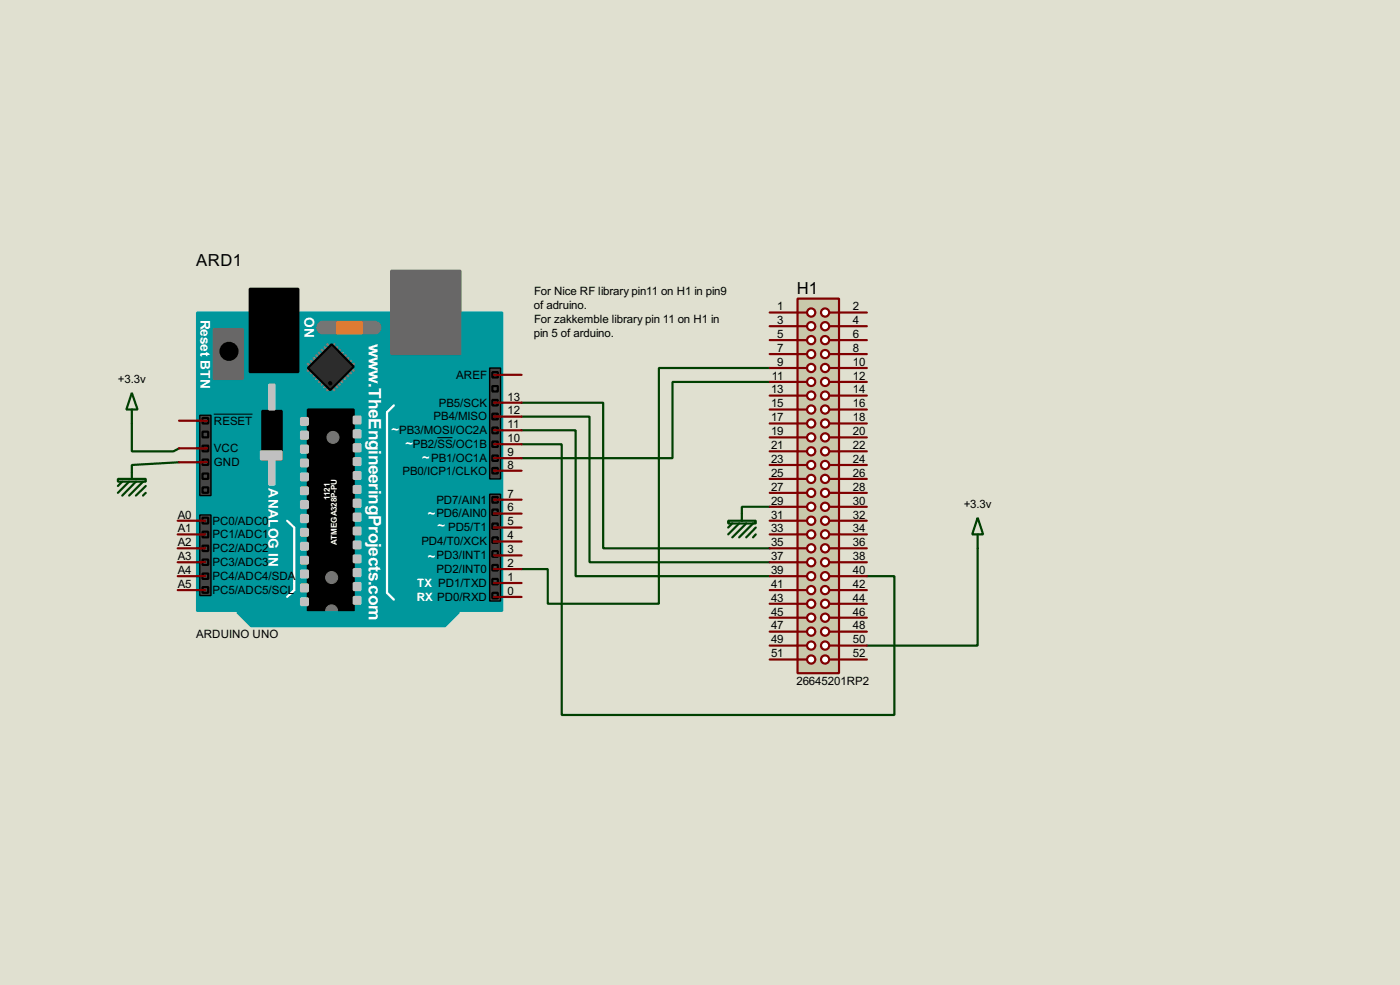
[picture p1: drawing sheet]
<svg xmlns="http://www.w3.org/2000/svg" width="256mm" height="180mm" viewBox="0 0 256 180" stroke-linecap="round" stroke-linejoin="round" font-family="sans-serif">
<path d="M0 0h256.5v180.3h-256.5z" fill="#e0e0d0"/>
<path d="M24.2 77.5v5.1h7.6l1-.5M95.6 73.7h14.9v26.7h30.5M95.6 76.3h12.4v26.6h33M95.6 78.8h9.9v26.7h35.5M141 67.4h-20.3v43.1h-20.3v-6.3h-4.8M141 69.9h-17.8v14h-27.6M32.8 84.6l-8.6 .5v1.3M95.6 81.3h7.3v49.6h61v-25.4h-5.1M141 92.8h-5.1v1.2M179.1 100.4v17.8h-20.3" fill="none" stroke="#004000" stroke-width=".4"/>
<path d="M36.1 57.2h55.9v54.6h-55.9z" fill="#00979c" stroke="#00979c" stroke-width=".4"/>
<g fill="#686767" stroke="#686767" stroke-width=".4">
<path d="M71.7 49.6h12.7v15.2h-12.7z"/>
<path d="M39.2 60.3h5.3v9.1h-5.3z"/>
</g>
<path d="M45.8 52.9h8.9v15.2h-8.9zM48.1 75.2h3.5v8.9h-3.5zM56.4 75h8.4v36.8h-8.4z" fill="#000" stroke="#000" stroke-width=".4"/>
<path d="M72.2 74.2l-1.3 1.3v33l1.3 1.3M52.6 95.3l1.3 1.3v11.4l-1.3 1.3" fill="none" stroke="#fff" stroke-width=".4"/>
<g fill="#c0c0c0" stroke="#c0c0c0" stroke-width=".4">
<path d="M64.8 76.3h1.3v1.2h-1.3z"/>
<path d="M64.8 78.8h1.3v1.3h-1.3z"/>
<path d="M64.8 81.3h1.3v1.3h-1.3z"/>
<path d="M64.8 83.9h1.3v1.2h-1.3z"/>
<path d="M64.8 86.4h1.3v1.3h-1.3z"/>
<path d="M64.8 89h1.3v1.2h-1.3z"/>
<path d="M64.8 91.5h1.3v1.3h-1.3z"/>
<path d="M64.8 94h1.3v1.3h-1.3z"/>
<path d="M64.8 96.6h1.3v1.2h-1.3z"/>
<path d="M64.8 99.1h1.3v1.3h-1.3z"/>
<path d="M64.8 101.7h1.3v1.2h-1.3z"/>
<path d="M64.8 104.2h1.3v1.3h-1.3z"/>
<path d="M64.8 106.7h1.3v1.3h-1.3z"/>
<path d="M64.8 109.3h1.3v1.2h-1.3z"/>
<path d="M55.2 76.5h1.2v1.3h-1.2z"/>
<path d="M55.2 79h1.2v1.3h-1.2z"/>
<path d="M55.2 81.6h1.2v1.3h-1.2z"/>
<path d="M55.2 84.1h1.2v1.3h-1.2z"/>
<path d="M55.2 86.7h1.2v1.2h-1.2z"/>
<path d="M55.2 89.2h1.2v1.3h-1.2z"/>
<path d="M55.2 91.7h1.2v1.3h-1.2z"/>
<path d="M55.2 94.3h1.2v1.3h-1.2z"/>
<path d="M55.2 96.8h1.2v1.3h-1.2z"/>
<path d="M55.2 99.4h1.2v1.2h-1.2z"/>
<path d="M55.2 101.9h1.2v1.3h-1.2z"/>
<path d="M55.2 104.4h1.2v1.3h-1.2z"/>
<path d="M55.2 107h1.2v1.3h-1.2z"/>
<path d="M55.2 109.5h1.2v1.3h-1.2z"/>
<path d="M47.8 82.6h3.8v1.5h-3.8z"/>
<path d="M49.3 70.4h1v4.6h-1z"/>
<path d="M49.3 84.1h1v4.6h-1z"/>
</g>
<circle cx="41.9" cy="64.3" r="1.55" fill="#000" stroke="#000" stroke-width=".4"/>
<path d="M59.2 60h9.4" fill="none" stroke="#757575" stroke-width="2.6"/>
<path d="M61.8 59h4.5v2h-4.5z" fill="#ff8000" stroke="#ff8000" stroke-width=".4"/>
<g fill="none" stroke="#808080" stroke-width=".45">
<path d="M56.4 66.6l.6 .5M57 66.1l.5 .5M57 67.4l-.6 .5M57.5 65.6l.5 .5M57.5 67.9l-.5 .5M58 65.1l.5 .5M58 68.4l-.5 .5M58.5 64.6l.5 .5M58.5 68.9l-.5 .5M59 64.1l.5 .5M59 69.4l-.5 .5M59.5 63.6l.5 .5"/>
<path d="M59.5 69.9l-.5 .5M60 63l.5 .6M60 70.4l-.5 .5M60.5 70.9l-.5 .5M60.8 70.9l.5 .5M61.3 70.4l.5 .5M61.3 63l-.5 .6M61.8 69.9l.5 .5M61.8 63.6l-.5 .5M62.3 69.4l.5 .5M62.3 64.1l-.5 .5M62.8 68.9l.5 .5"/>
<path d="M62.8 64.6l-.5 .5M63.3 68.4l.5 .5M63.3 65.1l-.5 .5M63.8 67.9l.5 .5M63.8 65.6l-.5 .5M64.3 67.4l.5 .5M64.3 66.1l-.5 .5M64.8 66.6l-.5 .5"/>
</g>
<path d="M60.8 63l4 4.1-4.3 4.3-4.1-4z" fill-rule="evenodd" fill="#2c2c2c" stroke="#000" stroke-width=".4"/>
<circle cx="60.5" cy="70.2" r=".3" fill="#000" stroke="#000" stroke-width=".18"/>
<path d="M89.7 67.4h2v20.3h-2z" fill="#464646" stroke="#000" stroke-width=".25"/>
<circle cx="60.7" cy="105.7" r="1.1" fill="#757575" stroke="#757575" stroke-width=".18"/>
<g fill="#464646" stroke="#000" stroke-width=".4">
<path d="M90.2 68.1h1v1h-1z"/>
<path d="M90.2 73.2h1v1h-1z"/>
<path d="M90.2 75.7h1v1.1h-1z"/>
<path d="M90.2 78.3h1v1h-1z"/>
<path d="M90.2 80.8h1v1h-1z"/>
<path d="M90.2 83.4h1v1h-1z"/>
<path d="M90.2 70.7h1v1h-1z"/>
<path d="M90.2 85.7h1v1h-1z"/>
</g>
<g fill="#757575" stroke="#757575" stroke-width=".18">
<circle cx="61" cy="80.1" r="1.1"/>
<circle cx="60.7" cy="111.8" r="1.1"/>
</g>
<path d="M43.5 112.1h40.6l-2.5 2.5h-35.6z" fill-rule="evenodd" fill="#00979c" stroke="#00979c" stroke-width=".4"/>
<g fill="#464646" stroke="#000" stroke-width=".25">
<path d="M36.6 76h2.1v14.7h-2.1z"/>
<path d="M89.7 90.5h2v19.5h-2z"/>
<path d="M36.6 94.3h2.1v14.7h-2.1z"/>
</g>
<g fill="#464646" stroke="#000" stroke-width=".4">
<path d="M37.1 79h1.1v1.1h-1.1z"/>
<path d="M37.1 84.1h1.1v1h-1.1z"/>
<path d="M37.1 89.2h1.1v1h-1.1z"/>
<path d="M37.1 86.7h1.1v1h-1.1z"/>
<path d="M37.1 81.6h1.1v1h-1.1z"/>
<path d="M37.1 76.5h1.1v1h-1.1z"/>
<path d="M90.2 91h1v1h-1z"/>
<path d="M90.2 93.3h1v1h-1z"/>
<path d="M90.2 95.8h1v1h-1z"/>
<path d="M90.2 98.4h1v1h-1z"/>
<path d="M90.2 100.9h1v1h-1z"/>
<path d="M90.2 103.4h1v1h-1z"/>
<path d="M90.2 106h1v1h-1z"/>
<path d="M90.2 108.5h1v1h-1z"/>
<path d="M37.1 94.8h1.1v1h-1.1z"/>
<path d="M37.1 97.3h1.1v1.1h-1.1z"/>
<path d="M37.1 99.9h1.1v1h-1.1z"/>
<path d="M37.1 102.4h1.1v1h-1.1z"/>
<path d="M37.1 105h1.1v1h-1.1z"/>
<path d="M37.1 107.5h1.1v1h-1.1z"/>
</g>
<g fill="none" stroke="#800000" stroke-width=".4">
<path d="M32.8 77h5.1M90.5 78.8h5.1M90.5 76.3h5.1M90.5 73.7h5.1M90.5 68.6h5.1M32.6 97.8h5M32.6 95.3h5M32.8 82.1h5.1M32.8 84.6h5.1M90.5 99.1h5.1M90.5 96.6h5.1M90.5 94h5.1"/>
<path d="M90.5 91.5h5.1M90.5 86.2h5.1M90.5 83.9h5.1M90.5 81.3h5.1M32.6 108h5M32.6 105.5h5M32.6 102.9h5M32.6 100.4h5M90.5 109.3h5.1M90.5 106.7h5.1M90.5 104.2h5.1M90.5 101.7h5.1"/>
</g>
<path d="M39.2 75.8h7.1M80.1 80.1h2.8" fill="none" stroke="#000" stroke-width=".18"/>
<path d="M146.1 54.7h7.6v68.5h-7.6z" fill="#c8c8aa" stroke="#800000" stroke-width=".4"/>
<path d="M146.1 57.2h1.8" fill="none" stroke="#800000" stroke-width=".4"/>
<circle cx="148.6" cy="57.2" r=".75" fill="#feffff" stroke="#800000" stroke-width=".4"/>
<path d="M146.1 59.7h1.8" fill="none" stroke="#800000" stroke-width=".4"/>
<circle cx="148.6" cy="59.7" r=".75" fill="#feffff" stroke="#800000" stroke-width=".4"/>
<path d="M146.1 62.3h1.8" fill="none" stroke="#800000" stroke-width=".4"/>
<circle cx="148.6" cy="62.3" r=".75" fill="#feffff" stroke="#800000" stroke-width=".4"/>
<path d="M146.1 64.8h1.8" fill="none" stroke="#800000" stroke-width=".4"/>
<circle cx="148.6" cy="64.8" r=".75" fill="#feffff" stroke="#800000" stroke-width=".4"/>
<path d="M151.9 57.2h1.8" fill="none" stroke="#800000" stroke-width=".4"/>
<circle cx="151.1" cy="57.2" r=".75" fill="#feffff" stroke="#800000" stroke-width=".4"/>
<path d="M151.9 59.7h1.8" fill="none" stroke="#800000" stroke-width=".4"/>
<circle cx="151.1" cy="59.7" r=".75" fill="#feffff" stroke="#800000" stroke-width=".4"/>
<path d="M151.9 62.3h1.8" fill="none" stroke="#800000" stroke-width=".4"/>
<circle cx="151.1" cy="62.3" r=".75" fill="#feffff" stroke="#800000" stroke-width=".4"/>
<path d="M151.9 64.8h1.8" fill="none" stroke="#800000" stroke-width=".4"/>
<circle cx="151.1" cy="64.8" r=".75" fill="#feffff" stroke="#800000" stroke-width=".4"/>
<path d="M146.1 67.4h1.8" fill="none" stroke="#800000" stroke-width=".4"/>
<circle cx="148.6" cy="67.4" r=".75" fill="#feffff" stroke="#800000" stroke-width=".4"/>
<path d="M151.9 67.4h1.8" fill="none" stroke="#800000" stroke-width=".4"/>
<circle cx="151.1" cy="67.4" r=".75" fill="#feffff" stroke="#800000" stroke-width=".4"/>
<path d="M146.1 69.9h1.8" fill="none" stroke="#800000" stroke-width=".4"/>
<circle cx="148.6" cy="69.9" r=".75" fill="#feffff" stroke="#800000" stroke-width=".4"/>
<path d="M151.9 69.9h1.8" fill="none" stroke="#800000" stroke-width=".4"/>
<circle cx="151.1" cy="69.9" r=".75" fill="#feffff" stroke="#800000" stroke-width=".4"/>
<path d="M146.1 72.4h1.8" fill="none" stroke="#800000" stroke-width=".4"/>
<circle cx="148.6" cy="72.4" r=".75" fill="#feffff" stroke="#800000" stroke-width=".4"/>
<path d="M151.9 72.4h1.8" fill="none" stroke="#800000" stroke-width=".4"/>
<circle cx="151.1" cy="72.4" r=".75" fill="#feffff" stroke="#800000" stroke-width=".4"/>
<path d="M146.1 75h1.8" fill="none" stroke="#800000" stroke-width=".4"/>
<circle cx="148.6" cy="75" r=".75" fill="#feffff" stroke="#800000" stroke-width=".4"/>
<path d="M151.9 75h1.8" fill="none" stroke="#800000" stroke-width=".4"/>
<circle cx="151.1" cy="75" r=".75" fill="#feffff" stroke="#800000" stroke-width=".4"/>
<path d="M146.1 77.5h1.8" fill="none" stroke="#800000" stroke-width=".4"/>
<circle cx="148.6" cy="77.5" r=".75" fill="#feffff" stroke="#800000" stroke-width=".4"/>
<path d="M146.1 80.1h1.8" fill="none" stroke="#800000" stroke-width=".4"/>
<circle cx="148.6" cy="80.1" r=".75" fill="#feffff" stroke="#800000" stroke-width=".4"/>
<path d="M146.1 82.6h1.8" fill="none" stroke="#800000" stroke-width=".4"/>
<circle cx="148.6" cy="82.6" r=".75" fill="#feffff" stroke="#800000" stroke-width=".4"/>
<path d="M151.9 77.5h1.8" fill="none" stroke="#800000" stroke-width=".4"/>
<circle cx="151.1" cy="77.5" r=".75" fill="#feffff" stroke="#800000" stroke-width=".4"/>
<path d="M151.9 80.1h1.8" fill="none" stroke="#800000" stroke-width=".4"/>
<circle cx="151.1" cy="80.1" r=".75" fill="#feffff" stroke="#800000" stroke-width=".4"/>
<path d="M151.9 82.6h1.8" fill="none" stroke="#800000" stroke-width=".4"/>
<circle cx="151.1" cy="82.6" r=".75" fill="#feffff" stroke="#800000" stroke-width=".4"/>
<path d="M146.1 85.1h1.8" fill="none" stroke="#800000" stroke-width=".4"/>
<circle cx="148.6" cy="85.1" r=".75" fill="#feffff" stroke="#800000" stroke-width=".4"/>
<path d="M151.9 85.1h1.8" fill="none" stroke="#800000" stroke-width=".4"/>
<circle cx="151.1" cy="85.1" r=".75" fill="#feffff" stroke="#800000" stroke-width=".4"/>
<path d="M146.1 87.7h1.8" fill="none" stroke="#800000" stroke-width=".4"/>
<circle cx="148.6" cy="87.7" r=".75" fill="#feffff" stroke="#800000" stroke-width=".4"/>
<path d="M151.9 87.7h1.8" fill="none" stroke="#800000" stroke-width=".4"/>
<circle cx="151.1" cy="87.7" r=".75" fill="#feffff" stroke="#800000" stroke-width=".4"/>
<path d="M146.1 90.2h1.8" fill="none" stroke="#800000" stroke-width=".4"/>
<circle cx="148.6" cy="90.2" r=".75" fill="#feffff" stroke="#800000" stroke-width=".4"/>
<path d="M146.1 92.8h1.8" fill="none" stroke="#800000" stroke-width=".4"/>
<circle cx="148.6" cy="92.8" r=".75" fill="#feffff" stroke="#800000" stroke-width=".4"/>
<path d="M151.9 90.2h1.8" fill="none" stroke="#800000" stroke-width=".4"/>
<circle cx="151.1" cy="90.2" r=".75" fill="#feffff" stroke="#800000" stroke-width=".4"/>
<path d="M151.9 92.8h1.8" fill="none" stroke="#800000" stroke-width=".4"/>
<circle cx="151.1" cy="92.8" r=".75" fill="#feffff" stroke="#800000" stroke-width=".4"/>
<path d="M146.1 95.3h1.8" fill="none" stroke="#800000" stroke-width=".4"/>
<circle cx="148.6" cy="95.3" r=".75" fill="#feffff" stroke="#800000" stroke-width=".4"/>
<path d="M146.1 97.8h1.8" fill="none" stroke="#800000" stroke-width=".4"/>
<circle cx="148.6" cy="97.8" r=".75" fill="#feffff" stroke="#800000" stroke-width=".4"/>
<path d="M146.1 100.4h1.8" fill="none" stroke="#800000" stroke-width=".4"/>
<circle cx="148.6" cy="100.4" r=".75" fill="#feffff" stroke="#800000" stroke-width=".4"/>
<path d="M151.9 95.3h1.8" fill="none" stroke="#800000" stroke-width=".4"/>
<circle cx="151.1" cy="95.3" r=".75" fill="#feffff" stroke="#800000" stroke-width=".4"/>
<path d="M151.9 97.8h1.8" fill="none" stroke="#800000" stroke-width=".4"/>
<circle cx="151.1" cy="97.8" r=".75" fill="#feffff" stroke="#800000" stroke-width=".4"/>
<path d="M151.9 100.4h1.8" fill="none" stroke="#800000" stroke-width=".4"/>
<circle cx="151.1" cy="100.4" r=".75" fill="#feffff" stroke="#800000" stroke-width=".4"/>
<path d="M146.1 102.9h1.8" fill="none" stroke="#800000" stroke-width=".4"/>
<circle cx="148.6" cy="102.9" r=".75" fill="#feffff" stroke="#800000" stroke-width=".4"/>
<path d="M151.9 102.9h1.8" fill="none" stroke="#800000" stroke-width=".4"/>
<circle cx="151.1" cy="102.9" r=".75" fill="#feffff" stroke="#800000" stroke-width=".4"/>
<path d="M146.1 105.5h1.8" fill="none" stroke="#800000" stroke-width=".4"/>
<circle cx="148.6" cy="105.5" r=".75" fill="#feffff" stroke="#800000" stroke-width=".4"/>
<path d="M151.9 105.5h1.8" fill="none" stroke="#800000" stroke-width=".4"/>
<circle cx="151.1" cy="105.5" r=".75" fill="#feffff" stroke="#800000" stroke-width=".4"/>
<path d="M146.1 108h1.8" fill="none" stroke="#800000" stroke-width=".4"/>
<circle cx="148.6" cy="108" r=".75" fill="#feffff" stroke="#800000" stroke-width=".4"/>
<path d="M151.9 108h1.8" fill="none" stroke="#800000" stroke-width=".4"/>
<circle cx="151.1" cy="108" r=".75" fill="#feffff" stroke="#800000" stroke-width=".4"/>
<path d="M146.1 110.5h1.8" fill="none" stroke="#800000" stroke-width=".4"/>
<circle cx="148.6" cy="110.5" r=".75" fill="#feffff" stroke="#800000" stroke-width=".4"/>
<path d="M151.9 110.5h1.8" fill="none" stroke="#800000" stroke-width=".4"/>
<circle cx="151.1" cy="110.5" r=".75" fill="#feffff" stroke="#800000" stroke-width=".4"/>
<path d="M146.1 113.1h1.8" fill="none" stroke="#800000" stroke-width=".4"/>
<circle cx="148.6" cy="113.1" r=".75" fill="#feffff" stroke="#800000" stroke-width=".4"/>
<path d="M146.1 115.6h1.8" fill="none" stroke="#800000" stroke-width=".4"/>
<circle cx="148.6" cy="115.6" r=".75" fill="#feffff" stroke="#800000" stroke-width=".4"/>
<path d="M146.1 118.2h1.8" fill="none" stroke="#800000" stroke-width=".4"/>
<circle cx="148.6" cy="118.2" r=".75" fill="#feffff" stroke="#800000" stroke-width=".4"/>
<path d="M151.9 113.1h1.8" fill="none" stroke="#800000" stroke-width=".4"/>
<circle cx="151.1" cy="113.1" r=".75" fill="#feffff" stroke="#800000" stroke-width=".4"/>
<path d="M151.9 115.6h1.8" fill="none" stroke="#800000" stroke-width=".4"/>
<circle cx="151.1" cy="115.6" r=".75" fill="#feffff" stroke="#800000" stroke-width=".4"/>
<path d="M151.9 118.2h1.8" fill="none" stroke="#800000" stroke-width=".4"/>
<circle cx="151.1" cy="118.2" r=".75" fill="#feffff" stroke="#800000" stroke-width=".4"/>
<path d="M146.1 120.7h1.8" fill="none" stroke="#800000" stroke-width=".4"/>
<circle cx="148.6" cy="120.7" r=".75" fill="#feffff" stroke="#800000" stroke-width=".4"/>
<path d="M151.9 120.7h1.8" fill="none" stroke="#800000" stroke-width=".4"/>
<circle cx="151.1" cy="120.7" r=".75" fill="#feffff" stroke="#800000" stroke-width=".4"/>
<g fill="none" stroke="#800000" stroke-width=".4">
<path d="M141 57.2h5.1M141 59.7h5.1M153.7 57.2h5.1M153.7 59.7h5.1M141 62.3h5.1M141 64.8h5.1M141 67.4h5.1M141 69.9h5.1M141 72.4h5.1M141 75h5.1M141 77.5h5.1M153.7 62.3h5.1"/>
<path d="M153.7 64.8h5.1M153.7 67.4h5.1M153.7 69.9h5.1M153.7 72.4h5.1M153.7 75h5.1M153.7 77.5h5.1M141 80.1h5.1M141 82.6h5.1M141 85.1h5.1M141 87.7h5.1M141 90.2h5.1M141 92.8h5.1"/>
<path d="M141 95.3h5.1M141 97.8h5.1M153.7 80.1h5.1M153.7 82.6h5.1M153.7 85.1h5.1M153.7 87.7h5.1M153.7 90.2h5.1M153.7 92.8h5.1M153.7 95.3h5.1M153.7 97.8h5.1M141 100.4h5.1M141 102.9h5.1"/>
<path d="M141 105.5h5.1M141 108h5.1M141 110.5h5.1M141 113.1h5.1M141 115.6h5.1M141 118.2h5.1M153.7 100.4h5.1M153.7 102.9h5.1M153.7 105.5h5.1M153.7 108h5.1M153.7 110.5h5.1M153.7 113.1h5.1"/>
<path d="M153.7 115.6h5.1M153.7 118.2h5.1M141 120.7h5.1M153.7 120.7h5.1"/>
</g>
<g fill="none" stroke="#004000" stroke-width=".4">
<path d="M24.2 71.9l1 3.1h-2zM24.2 75v2.5M21.6 87.7h5.1v.5h-5.1zM22.4 88.2l-.8 .8M23.7 88.2l-2.1 2M24.2 86.4v1.3M24.9 88.2l-2.5 2.5M26.2 88.2l-2.5 2.5M26.7 89l-1.8 1.7M26.7 90.2l-.5 .5M133.4 95.3h5.1v.5h-5.1zM134.2 95.8l-.8 .8"/>
<path d="M135.4 95.8l-2 2M135.9 94v1.3M136.7 95.8l-2.5 2.6M138 95.8l-2.6 2.6M138.5 96.6l-1.8 1.8M138.5 97.8l-.5 .6M179.1 94.8l1 3h-2zM179.1 97.8v2.6"/>
</g>
<g font-size="3.6" fill="#fff">
<text x="67.6" y="62.9" transform="rotate(90 67.6 62.9)">w</text>
<text x="67.6" y="70.2" transform="rotate(90 67.6 70.2)">.TheEngineeringProjects.com</text>
</g>
<g font-size="3.4">
<text x="36" y="48.7">ARD1</text>
<text x="146" y="53.9">H1</text>
</g>
<g font-size="2.8" fill="#fff">
<text x="36.8" y="58.5" transform="rotate(90 36.8 58.5)">Reset BTN</text>
<text x="55.8" y="58.1" transform="rotate(90 55.8 58.1)">ON</text>
<text x="49.2" y="89.4" transform="rotate(90 49.2 89.4)">ANALOG IN</text>
</g>
<g font-size="2.7" fill="#fff">
<text x="71.8" y="79.5">~</text>
<text x="74.3" y="82">~</text>
<text x="77.4" y="84.6">~</text>
<text x="78.4" y="94.8">~</text>
<text x="80.2" y="97.1">~</text>
<text x="78.4" y="102.7">~</text>
</g>
<g font-size="2.4">
<text x="97.8" y="54">For Nice RF library pin11 on H1 in pin9</text>
<text x="97.8" y="56.6">of adruino.</text>
<text x="97.8" y="59.1">For zakkemble library pin 11 on H1 in</text>
<text x="142.4" y="56.8">1</text>
<text x="142.4" y="59.3">3</text>
<text x="156.3" y="56.8">2</text>
<text x="156.3" y="59.3">4</text>
<text x="97.8" y="61.6">pin 5 of arduino.</text>
<text x="142.4" y="61.9">5</text>
<text x="142.4" y="64.4">7</text>
<text x="156.3" y="61.9">6</text>
<text x="156.3" y="64.4">8</text>
<text x="21.6" y="70.1">+3.3v</text>
<text x="83.6" y="69.3">AREF</text>
<text x="141.3" y="72">13</text>
<text x="141.4" y="69.5">11</text>
<text x="142.4" y="67">9</text>
<text x="156.3" y="67">10</text>
<text x="156.3" y="69.5">12</text>
<text x="156.3" y="72">14</text>
<text x="39.2" y="77.7">RESET</text>
<text x="79.4" y="76.9">PB4/MISO</text>
<text x="80.4" y="74.4">PB5/SCK</text>
<text x="93" y="75.8">12</text>
<text x="93" y="73.3">13</text>
<text x="141.3" y="74.6">15</text>
<text x="141.3" y="77.1">17</text>
<text x="156.3" y="74.6">16</text>
<text x="156.3" y="77.1">18</text>
<text x="39.2" y="82.8">VCC</text>
<text x="73.1" y="79.5">PB3/MOSI/OC2A</text>
<text x="75.6" y="82">PB2/SS/OC1B</text>
<text x="93" y="83.5">9</text>
<text x="93" y="80.9">10</text>
<text x="93" y="78.3">11</text>
<text x="141.3" y="79.7">19</text>
<text x="141.3" y="82.2">21</text>
<text x="156.3" y="79.7">20</text>
<text x="156.3" y="82.2">22</text>
<text x="39.2" y="85.3">GND</text>
<text x="73.7" y="86.9">PB0/ICP1/CLKO</text>
<text x="79" y="84.6">PB1/OC1A</text>
<text x="93" y="85.7">8</text>
<text x="141.3" y="84.7">23</text>
<text x="141.3" y="87.3">25</text>
<text x="141.3" y="89.8">27</text>
<text x="156.3" y="84.7">24</text>
<text x="156.3" y="87.3">26</text>
<text x="156.3" y="89.8">28</text>
<text x="32.6" y="94.9">A0</text>
<text x="79.9" y="94.7">PD6/AIN0</text>
<text x="79.9" y="92.2">PD7/AIN1</text>
<text x="93" y="93.6">6</text>
<text x="93" y="91.1">7</text>
<text x="141.3" y="92.4">29</text>
<text x="141.3" y="94.9">31</text>
<text x="156.3" y="92.4">30</text>
<text x="156.3" y="94.9">32</text>
<text x="176.6" y="93">+3.3v</text>
<text x="32.6" y="100">A2</text>
<text x="32.6" y="97.4">A1</text>
<text x="38.9" y="101.1">PC2/ADC2</text>
<text x="38.9" y="98.5">PC1/ADC1</text>
<text x="38.9" y="96">PC0/ADC0</text>
<text x="77.2" y="99.8">PD4/T0/XCK</text>
<text x="82.1" y="97.3">PD5/T1</text>
<text x="93" y="101.2">3</text>
<text x="93" y="98.7">4</text>
<text x="93" y="96.2">5</text>
<text x="141.3" y="97.4">33</text>
<text x="141.3" y="100">35</text>
<text x="156.3" y="97.4">34</text>
<text x="156.3" y="100">36</text>
<text x="32.6" y="107.6">A5</text>
<text x="32.6" y="105.1">A4</text>
<text x="32.6" y="102.5">A3</text>
<text x="38.9" y="106.2">PC4/ADC4/SDA</text>
<text x="38.9" y="103.6">PC3/ADC3</text>
<text x="80" y="104.9">PD2/INT0</text>
<text x="80" y="102.4">PD3/INT1</text>
<text x="93" y="106.3">1</text>
<text x="93" y="103.8">2</text>
<text x="141.3" y="102.5">37</text>
<text x="141.3" y="105.1">39</text>
<text x="141.3" y="107.6">41</text>
<text x="156.3" y="102.5">38</text>
<text x="156.3" y="105.1">40</text>
<text x="156.3" y="107.6">42</text>
<text x="38.9" y="108.7">PC5/ADC5/SCL</text>
<text x="93" y="108.9">0</text>
<text x="141.3" y="110.1">43</text>
<text x="141.3" y="112.7">45</text>
<text x="156.3" y="110.1">44</text>
<text x="156.3" y="112.7">46</text>
<text x="35.9" y="116.7">ARDUINO UNO</text>
<text x="141.3" y="115.2">47</text>
<text x="141.3" y="117.8">49</text>
<text x="156.3" y="115.2">48</text>
<text x="156.3" y="117.8">50</text>
<text x="141.3" y="120.3">51</text>
<text x="145.9" y="125.3">26645201RP2</text>
<text x="156.3" y="120.3">52</text>
</g>
<g font-size="2.4" fill="#fff">
<text x="76.4" y="107.4">TX PD1/TXD</text>
<text x="76.3" y="110">RX PD0/RXD</text>
</g>
<g font-size="1.7" fill="#fff">
<text x="60.4" y="91.5" transform="rotate(-90 60.4 91.5)">1121</text>
<text x="61.7" y="99.8" transform="rotate(-90 61.7 99.8)">ATMEGA328P-PU</text>
</g>
</svg>
